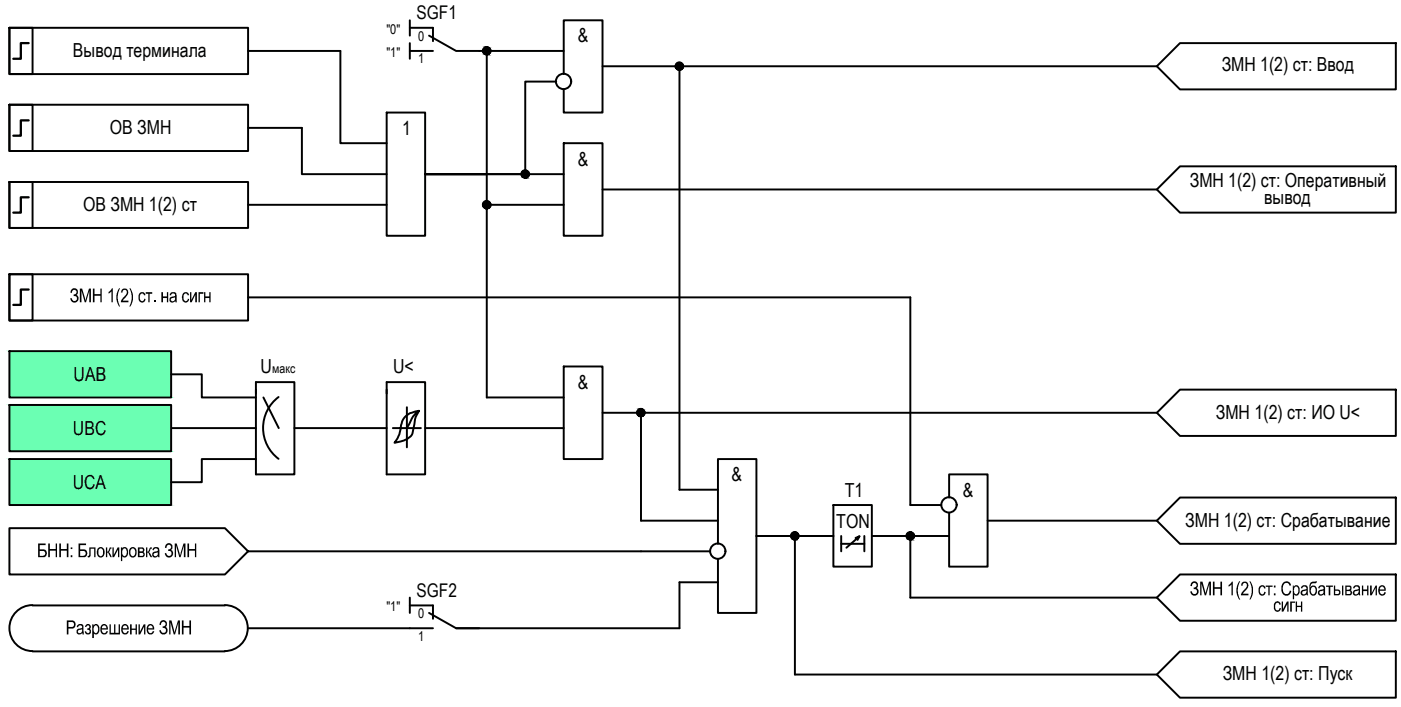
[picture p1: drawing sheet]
<svg xmlns="http://www.w3.org/2000/svg" width="182mm" height="92mm" viewBox="0 0 182 92" stroke-linecap="round" stroke-linejoin="round" font-family="sans-serif">
<g fill="none" stroke="#000" stroke-width=".25">
<path d="M1.2 3.6h3v6h-3zM1.2 3.6h31v6h-31zM1.2 13.6h3v6h-3zM1.2 13.6h31v6h-31zM32.2 6.6h12v12h6M32.2 16.6h7v6h11M50.2 14.6h5v16h-5zM53.2 3.6h3v1.7M53.2 6.6h3M53.2 2.6v2M53.2 5.6v2M55.7 4.6l3.5 2h14"/>
<path d="M63.2 6.6v45h10M72.2 10.6h-4v12h-13h18M73.2 9.6v-7h5v12h-5v-3M73.2 18.6h5v12h-5zM78.2 8.6h72M88.2 8.6v55h5M150.2 8.6l3-3h28v6h-28zM1.2 23.6h3v6h-3zM1.2 23.6h31v6h-31zM1.2 35.6h3v6h-3zM1.2 35.6h31v6h-31zM32.2 26.6h18"/>
<path d="M32.2 38.6h86v27h4M63.2 22.6h-8h8M63.2 26.6h10M78.2 24.6h72M150.2 24.6l3-3h28v6h-28zM33.2 50.6v11h5v-12h-5v1.5M34.2 51.6l2 4M36.2 51.6a5 5 0 0 0 0 8M38.2 55.6h12M50.2 50.6v11h5v-12h-5v1.5M52.8 55.6h1.8M52.8 52.9v5.2"/>
<path d="M54.4 53.4l-.1 .2a2.51 2.51 0 0 0-.5 1.5l-.1 .6a1.83 1.83 0 0 1-1.7 1.6l-.8 .2 .7-1.1 .1-.7a2.18 2.18 0 0 1 1.9-2.3h.5l-.8 .7-.8 1.5h-1.8M55.2 55.6h18M73.2 47.6h5v12h-5zM78.2 53.6h72M83.2 53.6v14h10M150.2 53.6l3-3h28v6h-28zM4.2 78.6a2.98 2.98 0 0 0-3 3 2.98 2.98 0 0 0 3 3M4.2 78.6h25M29.2 78.6a2.98 2.98 0 0 1 3 3 2.98 2.98 0 0 1-3 3M32.2 71.6l-3 3h-28v-6h28l3 3h60M53.2 78.6h3v1.8M53.2 77.6v2"/>
<path d="M55.7 79.6l3.5 2h3M93.2 70.6v-11h5v20h-5v-7M93.2 75.6h-5v6h-29M98.2 69.6h10M103.2 69.6v18h47M113.2 69.6h10M118.2 69.6v8h32M123.2 64.6v-3h5v12h-5v-7M128.2 67.6h22M150.2 67.6l3-3h28v6h-28zM150.2 77.6l3-3h28v6h-28zM4.2 84.6h25"/>
<path d="M32.2 81.6h24M150.2 87.6l3-3h28v6h-28z"/>
<circle cx="63.2" cy="6.6" r=".49"/>
<circle cx="73.2" cy="10.6" r=".99"/>
<circle cx="88.2" cy="8.6" r=".49"/>
<circle cx="63.2" cy="26.6" r=".49"/>
<circle cx="68.2" cy="22.6" r=".49"/>
<circle cx="83.2" cy="53.6" r=".49"/>
<circle cx="93.2" cy="71.6" r=".99"/>
<circle cx="103.2" cy="69.6" r=".49"/>
<circle cx="118.2" cy="69.6" r=".49"/>
<circle cx="123.2" cy="65.6" r=".99"/>
</g>
<g fill="#000" stroke="#000" stroke-width=".13">
<path d="M63.1 7.1h.2zM63.2 6.1h.1zM87.9 8.2h.6zM88.1 9.1h.2zM88.1 8.1h.2zM63.1 27.1h.2zM63.2 26.1h.1zM68.1 23.1h.2zM68.2 22.1h.1zM83.1 54.1h.2zM83.1 53.1h.2zM103.1 70.1h.2z"/>
<path d="M103.1 69.1h.1zM118.1 70.1h.2zM118.1 69.1h.2z"/>
<path d="M63.1 7.1h.2zM63.2 7.1h.1z"/>
<path d="M63.2 6.1l.1 .1zM63.2 6.1l.1 .1z"/>
<path d="M63.1 6.2h.3zM63 6.2h.4z"/>
<path d="M63 6.2h.4zM63 6.2h.4z"/>
<path d="M63 7.1h.4zM63 7.1h.3z"/>
<path d="M63 6.2h.5zM63 6.2h.5z"/>
<path d="M63 7.1h.4zM63 7.1h.4z"/>
<path d="M62.9 7h.6zM62.9 7h.6z"/>
<path d="M62.9 7h.6zM62.9 7l.5 .1z"/>
<path d="M62.9 6.2h.6zM62.9 6.2h.6z"/>
<path d="M62.9 6.2h.6zM62.9 6.2h.6z"/>
<path d="M62.9 6.2l.7 .1zM62.9 6.3h.7z"/>
<path d="M62.9 7h.6zM62.9 7h.6z"/>
<path d="M62.9 6.3h.7zM62.9 6.3h.7z"/>
<path d="M62.8 6.3l.8 .1zM62.8 6.3l.8 .1z"/>
<path d="M62.8 6.9l.8 .1zM62.8 6.9l.8 .1z"/>
<path d="M62.9 7h.7zM62.9 7h.6z"/>
<path d="M62.8 6.4h.9zM62.8 6.4h.9z"/>
<path d="M62.8 6.9h.8zM62.8 6.9h.8z"/>
<path d="M62.8 6.4h.9zM62.8 6.4h.9z"/>
<path d="M62.7 6.4l1 .1zM62.7 6.4l1 .1z"/>
<path d="M62.7 6.8h1zM62.7 6.8h1z"/>
<path d="M62.8 6.8h.9zM62.8 6.8l.8 .1z"/>
<path d="M62.7 6.5h1zM62.7 6.5h1z"/>
<path d="M62.7 6.5l1 .1zM62.7 6.5l1 .1z"/>
<path d="M62.7 6.6h1zM62.7 6.6h1z"/>
<path d="M62.7 6.6l1 .1zM62.7 6.6l1 .1z"/>
<path d="M62.7 6.7h1zM62.7 6.7h1z"/>
<path d="M62.7 6.7h1zM62.7 6.7h1z"/>
<path d="M62.7 6.7h1zM62.7 6.7l1 .1z"/>
<path d="M88.1 9.1h.2zM88.1 9.1h.2z"/>
<path d="M88.1 8.1h.2zM88.1 8.1h.2z"/>
<path d="M88.1 8.1h.3zM88 8.1h.4z"/>
<path d="M88 8.1l.4 .1zM88 8.1l.4 .1z"/>
<path d="M88 9.1h.4zM88 9.1h.3z"/>
<path d="M88 8.2h.5zM88 8.2h.5z"/>
<path d="M88 9.1h.4zM88 9.1h.4z"/>
<path d="M88 8.2h.5zM88 8.2h.5zM87.9 8.2h.6z"/>
<path d="M88 9h.5zM88 9l.4 .1z"/>
<path d="M87.9 8.2l.7 .1zM87.9 8.2l.7 .1z"/>
<path d="M87.9 9h.6zM87.9 9h.6z"/>
<path d="M87.9 9h.6zM87.9 9h.6z"/>
<path d="M87.8 8.3h.8zM87.8 8.3h.8z"/>
<path d="M87.8 8.9h.8zM87.8 8.9h.8z"/>
<path d="M87.8 8.9h.8zM87.8 8.9l.7 .1z"/>
<path d="M87.8 8.3l.8 .1zM87.8 8.3l.8 .1z"/>
<path d="M87.8 8.4h.8zM87.8 8.4h.8z"/>
<path d="M87.8 8.4h.9zM87.8 8.4h.9z"/>
<path d="M87.8 8.9h.8zM87.8 8.9h.8z"/>
<path d="M87.8 8.9h.8zM87.8 8.9h.8z"/>
<path d="M87.8 8.4l.9 .1zM87.8 8.4l.9 .1z"/>
<path d="M87.7 8.5h1zM87.7 8.5h1z"/>
<path d="M87.7 8.5l1 .1zM87.7 8.5l1 .1z"/>
<path d="M87.7 8.7l1 .1v-.1zM87.7 8.7l1 .1h-1z"/>
<path d="M87.7 8.8h1zM87.7 8.8h1z"/>
<path d="M87.8 8.8h.9zM87.8 8.8l.8 .1z"/>
<path d="M87.7 8.6h1zM87.7 8.6h1z"/>
<path d="M87.7 8.6h1zM87.7 8.6h1z"/>
<path d="M87.7 8.6h1zM87.7 8.6l1 .1z"/>
<path d="M63.1 27.1h.2zM63.2 27.1h.1z"/>
<path d="M63.2 26.1h.1zM63.1 26.1h.2z"/>
<path d="M63.1 26.1h.3zM63 26.1h.4z"/>
<path d="M63 26.1l.4 .1zM63 26.1l.4 .1z"/>
<path d="M63 27.1h.4zM63 27.1h.3z"/>
<path d="M63 26.2h.5zM62.9 26.2h.6z"/>
<path d="M63 27.1h.4zM63 27.1h.4z"/>
<path d="M62.9 26.2h.6zM62.9 26.2h.6z"/>
<path d="M62.9 27.1h.6zM62.9 27.1h.5z"/>
<path d="M62.9 26.2h.6zM62.9 26.2h.6z"/>
<path d="M62.9 27h.6zM62.9 27l.6 .1z"/>
<path d="M62.9 26.2l.7 .1zM62.9 26.3h.7z"/>
<path d="M62.9 27h.6zM62.9 27h.6z"/>
<path d="M62.9 26.3h.7zM62.9 26.3h.7z"/>
<path d="M62.8 26.3h.8zM62.8 26.3h.8z"/>
<path d="M62.8 26.9l.8 .1zM62.8 26.9l.8 .1z"/>
<path d="M62.9 27h.7zM62.9 27h.6z"/>
<path d="M62.8 26.3l.9 .1zM62.8 26.3l.9 .1z"/>
<path d="M62.8 26.9h.8zM62.8 26.9h.8z"/>
<path d="M62.8 26.4h.9zM62.8 26.4h.9z"/>
<path d="M62.7 26.4l1 .1zM62.7 26.4l1 .1z"/>
<path d="M62.7 26.8l1 .1zM62.7 26.8l1 .1z"/>
<path d="M62.8 26.9h.9zM62.8 26.9h.8z"/>
<path d="M62.7 26.5h1zM62.7 26.5h1z"/>
<path d="M62.7 26.5l1 .1zM62.7 26.5l1 .1z"/>
<path d="M62.7 26.6h1zM62.7 26.6h1z"/>
<path d="M62.7 26.6h1zM62.7 26.6h1z"/>
<path d="M62.7 26.6l1 .1v-.1zM62.7 26.6l1 .1h-1z"/>
<path d="M62.7 26.7l1 .1zM62.7 26.7l1 .1z"/>
<path d="M62.7 26.8h1zM62.7 26.8h1z"/>
<path d="M68.1 23.1h.2zM68.2 23.1h.1z"/>
<path d="M68.2 22.1h.1zM68.1 22.1h.2z"/>
<path d="M68.1 22.1l.3 .1zM68.1 22.1l.3 .1z"/>
<path d="M68.1 22.2h.3zM68 22.2h.4z"/>
<path d="M68.1 23.1h.3zM68.1 23.1h.2z"/>
<path d="M68 22.2h.4zM67.9 22.2h.5z"/>
<path d="M68 23.1h.4zM68 23.1h.4z"/>
<path d="M67.9 23h.5zM67.9 23h.6z"/>
<path d="M67.9 23h.5zM67.9 23l.5 .1z"/>
<path d="M67.9 22.2h.6zM67.9 22.2h.6z"/>
<path d="M67.9 22.2h.6zM67.9 22.2h.6z"/>
<path d="M67.9 22.2l.7 .1zM67.9 22.2l.7 .1z"/>
<path d="M67.9 23h.6zM67.9 23h.6z"/>
<path d="M67.9 22.3h.7zM67.9 22.3h.7z"/>
<path d="M67.9 23h.7zM67.9 23h.6z"/>
<path d="M67.8 22.3l.8 .1zM67.8 22.3l.8 .1z"/>
<path d="M67.8 22.4h.9zM67.8 22.4h.9z"/>
<path d="M67.8 22.9h.8zM67.8 22.9h.8z"/>
<path d="M67.8 22.9h.8zM67.8 22.9l.8 .1z"/>
<path d="M67.8 22.4h.9zM67.8 22.4h.9h-1z"/>
<path d="M67.7 22.4l1 .1zM67.7 22.4l1 .1z"/>
<path d="M67.7 22.8h1zM67.7 22.8h1z"/>
<path d="M67.8 22.8h.9zM67.8 22.8l.8 .1z"/>
<path d="M67.7 22.5h1zM67.7 22.5h1z"/>
<path d="M67.7 22.5l1 .1zM67.7 22.5l1 .1z"/>
<path d="M67.7 22.6h1zM67.7 22.6h1z"/>
<path d="M67.7 22.6l1 .1zM67.7 22.6l1 .1z"/>
<path d="M67.7 22.7h1zM67.7 22.7h1z"/>
<path d="M67.7 22.7h1zM67.7 22.7h1z"/>
<path d="M67.7 22.7h1zM67.7 22.7l1 .1z"/>
<path d="M83.1 54.1h.2zM83.1 54.1h.2z"/>
<path d="M83.1 53.1h.2zM83.1 53.1h.2z"/>
<path d="M83.1 53.1h.2zM83.1 53.1h.2z"/>
<path d="M83.1 53.1h.3zM83 53.1h.4z"/>
<path d="M83.1 54.1h.2zM83.1 54.1h.2z"/>
<path d="M83 53.1l.4 .1zM83 53.1l.4 .1z"/>
<path d="M83 53.2h.5zM82.9 53.2h.6z"/>
<path d="M83 54l.4 .1zM83 54l.4 .1z"/>
<path d="M83 54.1h.4zM83 54.1h.3z"/>
<path d="M82.9 53.2h.6zM82.9 53.2h.6z"/>
<path d="M82.9 53.2l.7 .1zM82.9 53.2l.7 .1z"/>
<path d="M82.9 54h.6zM82.9 54h.6z"/>
<path d="M82.9 54h.6zM82.9 54h.5z"/>
<path d="M82.8 53.3h.8zM82.8 53.3h.8z"/>
<path d="M82.8 53.9h.8zM82.8 53.9l.7 .1z"/>
<path d="M82.8 53.3l.8 .1zM82.8 53.3l.8 .1z"/>
<path d="M82.8 53.9h.8zM82.8 53.9h.8z"/>
<path d="M82.8 53.4h.8zM82.8 53.4h.8z"/>
<path d="M82.8 53.4h.9zM82.8 53.4h.9z"/>
<path d="M82.8 53.8l.8 .1zM82.8 53.8l.8 .1z"/>
<path d="M82.8 53.9h.8zM82.8 53.9h.8z"/>
<path d="M82.8 53.4l.9 .1zM82.8 53.4l.9 .1z"/>
<path d="M82.7 53.5h1zM82.7 53.5h1z"/>
<path d="M82.7 53.5l1 .1zM82.7 53.5l1 .1z"/>
<path d="M82.7 53.6h1zM82.7 53.6h1z"/>
<path d="M82.7 53.6l1 .1zM82.7 53.6l1 .1z"/>
<path d="M82.7 53.7h1zM82.7 53.7h1z"/>
<path d="M82.7 53.7l1 .1zM82.7 53.7l1 .1z"/>
<path d="M82.8 53.8h.9zM82.8 53.8h.8z"/>
<path d="M82.7 53.6h1zM82.7 53.6h1z"/>
<path d="M103.1 70.1h.1zM103.1 70.1h.1z"/>
<path d="M103.1 69.1h.2zM103.1 69.1h.2z"/>
<path d="M103.1 69.1h.3zM103 69.1h.4z"/>
<path d="M103 69.1h.4zM103 69.1h.4z"/>
<path d="M103 70.1h.4zM103 70.1h.3z"/>
<path d="M103 69.1l.5 .1zM103 69.1l.5 .1z"/>
<path d="M103 70.1h.4zM103 70.1h.4z"/>
<path d="M102.9 69.2h.6zM102.9 69.2h.6z"/>
<path d="M102.9 70h.6zM102.9 70l.5 .1z"/>
<path d="M102.9 69.2h.6zM102.9 69.2h.6z"/>
<path d="M102.9 70h.6zM102.9 70h.6z"/>
<path d="M102.9 69.2l.7 .1zM102.9 69.2l.7 .1z"/>
<path d="M102.9 70h.6zM102.9 70h.6z"/>
<path d="M102.9 69.3h.7zM102.9 69.3h.7z"/>
<path d="M102.8 69.3l.8 .1zM102.8 69.3l.8 .1z"/>
<path d="M102.8 69.9h.8zM102.8 69.9h.8z"/>
<path d="M102.9 69.9h.7zM102.9 69.9l.6 .1z"/>
<path d="M102.8 69.4h.9zM102.8 69.4h.9z"/>
<path d="M102.8 69.9h.8zM102.8 69.9h.8z"/>
<path d="M102.8 69.4h.9zM102.8 69.4h.9z"/>
<path d="M102.7 69.4l1 .1zM102.7 69.4l1 .1z"/>
<path d="M102.7 69.5h1zM102.7 69.5h1z"/>
<path d="M102.7 69.7l1 .1zM102.7 69.7l1 .1z"/>
<path d="M102.7 69.8h1zM102.7 69.8h1z"/>
<path d="M102.8 69.8h.9zM102.8 69.8l.8 .1z"/>
<path d="M102.7 69.5l1 .1zM102.7 69.5l1 .1z"/>
<path d="M102.7 69.6h1zM102.7 69.6h1z"/>
<path d="M102.7 69.6l1 .1zM102.7 69.6l1 .1z"/>
<path d="M102.7 69.7h1zM102.7 69.7h1z"/>
<path d="M102.7 69.7h1zM102.7 69.7h1z"/>
<path d="M118.1 70.1h.2zM118.1 70.1h.2z"/>
<path d="M118.1 69.1h.2zM118.1 69.1h.2z"/>
<path d="M118.1 69.1h.3zM118.1 69.1h.3z"/>
<path d="M118.1 69.1h.3zM118 69.1h.4z"/>
<path d="M118.1 70.1h.3zM118.1 70.1h.2z"/>
<path d="M118 69.1l.4 .1zM118 69.1l.4 .1z"/>
<path d="M118 70.1h.4zM118 70.1h.4z"/>
<path d="M118 69.2h.5zM117.9 69.2h.6z"/>
<path d="M118 70h.4zM118 70l.4 .1z"/>
<path d="M117.9 69.2h.6zM117.9 69.2h.6z"/>
<path d="M117.9 70h.6zM117.9 70h.5z"/>
<path d="M117.9 69.2l.7 .1zM117.9 69.2l.7 .1z"/>
<path d="M117.9 70h.6zM117.9 70h.6z"/>
<path d="M117.9 69.3h.7zM117.9 69.3h.7z"/>
<path d="M117.9 69.9h.7zM117.9 69.9l.6 .1z"/>
<path d="M117.8 69.3l.8 .1zM117.8 69.3l.8 .1z"/>
<path d="M117.8 69.4h.9zM117.8 69.4h.9z"/>
<path d="M117.8 69.9h.8zM117.8 69.9h.8z"/>
<path d="M117.8 69.9h.8zM117.8 69.9h.8z"/>
<path d="M117.8 69.4h.9zM117.8 69.4h.9z"/>
<path d="M117.8 69.4l.9 .1zM117.8 69.4l.9 .1z"/>
<path d="M117.8 69.8h.9zM117.8 69.8h.9z"/>
<path d="M117.8 69.8h.9zM117.8 69.8l.8 .1z"/>
<path d="M117.7 69.5h1zM117.7 69.5h1z"/>
<path d="M117.7 69.5l1 .1zM117.7 69.5l1 .1z"/>
<path d="M117.7 69.6h1zM117.7 69.6h1z"/>
<path d="M117.7 69.6l1 .1zM117.7 69.6l1 .1z"/>
<path d="M117.7 69.7h1zM117.7 69.7h1z"/>
<path d="M117.7 69.7h1zM117.7 69.7h1z"/>
<path d="M117.7 69.7h1zM117.7 69.7l1 .1z"/>
</g>
<path d="M3.7 5.6h-1v2h-1M3.7 15.6h-1v2h-1M3.7 25.6h-1v2h-1M3.7 37.6h-1v2h-1" fill="none" stroke="#000" stroke-width=".3"/>
<g fill="#000">
<path d="M12.1 37.5h.2v.7h.7v-.7h.2v1.8h-.2v-.9h-.7v.9h-.2zM14.5 37.4h.1v1.9h-.1v-1.4l-.4 .2v-.2l.3-.3zM15.4 37.4l.2 .1-.3 .6v.7l.3 1h-.2l-.3-.9v-.8zM15.8 37.6a.48 .48 0 0 1 .7-.1 .48 .48 0 0 1 .1 .7l-.7 .8h.8v.3h-1v-.3l.6-.7a.34 .34 0 0 0 .2-.4 .34 .34 0 0 0-.5-.2l-.1 .1v.2h-.2zM16.8 37.4l.2 .1 .3 .7v.8l-.4 .8h-.1l.3-.7v-.8zM18.1 38.1a.42 .42 0 0 1 .5-.1 .42 .42 0 0 1 .3 .3l-.2 .1a.29 .29 0 0 0-.4-.2 .29 .29 0 0 0-.1 .3v.1a.34 .34 0 0 0 .1 .4 .34 .34 0 0 0 .4 0v-.2h.2l-.1 .2a.46 .46 0 0 1-.6 .2 .46 .46 0 0 1-.2-.5zM18.9 37.9h.9v.3h-.4v1.1h-.1v-1.1h-.4zM20 39h.2v.3h-.2zM20.9 37.9h.3v.6h.5v-.6h.1v1.4h-.1v-.6h-.5v.6h-.3zM23.7 38.1a.44 .44 0 0 1 .5-.2 .44 .44 0 0 1 .3 .4l-.1 .1a.31 .31 0 0 0-.4-.2 .31 .31 0 0 0-.2 .4 .31 .31 0 0 0 .1 .4 .31 .31 0 0 0 .4 0l.1-.2 .1 .1a.45 .45 0 0 1-.5 .4 .45 .45 0 0 1-.3-.6l-.1-.2zM24.7 37.9h.1v1.1l.6-1.1h.2v1.4h-.2v-1l-.5 1h-.2zM25.8 37.9h.6v.3h-.5v1.1h-.1z"/>
<path d="M26.5 37.9h.2v.6h.5v-.6h.1v1.4h-.1v-.6h-.5v.6h-.2zM7.7 70.6h.2v.7h.8v-.7h.2v1.8h-.2v-.9h-.8v.9h-.2zM11.6 71.1h.8v1.3h-.2v-1.1h-.4v.6a.32 .32 0 0 1-.1 .4 .32 .32 0 0 1-.3 .1v-.2h.1l.1-.1zM13.8 71.1h.1v.5h.2l.2-.5h.2v.2h-.2l-.1 .3-.1 .1 .2 .1 .2 .6h-.2l-.3-.6h-.1v.6h-.1zM14.6 71.1h.2v1l.5-1h.2v1.3h-.2v-1l-.5 1h-.2zM19 71.1h.1v.5l.2-.1a.36 .36 0 0 1 .4-.4v.2h-.1l-.2 .3-.1 .1 .2 .2 .3 .5h-.2l-.4-.6h-.1v.6h-.1zM21.5 70.8a.49 .49 0 0 1 .8-.1 .49 .49 0 0 1-.1 .7 .53 .53 0 0 1 0 .9 .53 .53 0 0 1-.8-.4l.2-.1a.34 .34 0 0 0 .2 .4 .34 .34 0 0 0 .5-.2 .34 .34 0 0 0-.2-.4h-.3l.1-.3a.28 .28 0 0 0 .3-.4 .28 .28 0 0 0-.5 0l-.1 .3-.2-.1zM22.7 70.6h.2l.5 1.5 .4-1.5h.3v1.8h-.2v-1.5l-.5 1.5h-.1l-.4-1.6v1.6h-.2zM24.3 70.6h.2v.7h.8v-.7h.2v1.8h-.2v-.9h-.8v.9h-.2zM157.5 75.5h.2v.8h.7v-.8h.3v1.8h-.3v-.8h-.7v.8h-.2zM159.5 76l.4-.5h.2v1.8h-.2v-1.4l-.3 .3h-.1zM160.9 75.5h.1l-.2 .5-.1 .8 .1 .5 .2 .6h-.1l-.4-.9 .1-.8z"/>
<path d="M161.3 75.6a.5 .5 0 0 1 .7 .1 .5 .5 0 0 1 0 .7l-.6 .7h.7v.2h-1l.1-.3 .5-.6a.39 .39 0 0 0 .2-.4 .39 .39 0 0 0-.4-.3l-.2 .2v.2l-.2-.1zM162.2 75.5h.2l.3 .8v.8l-.4 .8-.1-.1 .3-.6v-.9zM163.5 76.1l.2-.1a.4 .4 0 0 1 .6 .4h-.2a.26 .26 0 0 0-.3-.2 .26 .26 0 0 0-.2 .3v.2a.33 .33 0 0 0 .1 .4 .33 .33 0 0 0 .4 0l.1-.3 .1 .1a.48 .48 0 0 1-.5 .5 .48 .48 0 0 1-.4-.7v-.3zM164.3 76h.9v.2h-.4v1.1h-.1v-1.1h-.4zM165.4 78.3a.46 .46 0 0 1 .5-.2 .46 .46 0 0 1 .4 .4h-.2a.29 .29 0 0 0-.3-.2 .29 .29 0 0 0-.2 .4v.1a.3 .3 0 0 0 .1 .4 .3 .3 0 0 0 .4-.1v-.1h.2a.49 .49 0 0 1-.6 .4 .49 .49 0 0 1-.3-.6zM166.4 78.1h.2v1l.5-1h.2v1.3h-.2v-.9l-.5 .9h-.2zM166.6 75.7l.3-.2h.4l.2 .2 .1 .3-.2 .1a.43 .43 0 0 0-.5-.4 .43 .43 0 0 0-.3 .6l-.1 .3 .1 .2a.43 .43 0 0 0 .5 .3 .43 .43 0 0 0 .4-.4l.1 .1v.1l-.2 .3a.65 .65 0 0 1-.7 0 .65 .65 0 0 1-.3-.6v-.5zM167.5 78.1h.6v.2h-.4v1.1h-.2zM168.2 78.1h.2v.6h.5v-.6h.2v1.3h-.2v-.6h-.5v.6h-.2zM172.2 76h.9v.2h-.4v1.1h-.2v-1.1h-.3zM176.8 76h.2v.6h.5v-.6h.2v1.3h-.2v-.5h-.5v.5h-.2zM177.9 76h.2v1l.5-1h.2v1.3h-.2v-1l-.5 1h-.2z"/>
<path d="M14.2 81.1h.2v1.1h.4v-1.1h.2v1.1h.4v-1.1h.2v1.3h-1.4zM16.9 81.1h.2v.5h.5v-.5h.2v1.3h-.2v-.6h-.5v.6h-.2zM18 81.1h.2v1l.5-1h.2v1.3h-.2v-1l-.5 1h-.2zM20.8 80.7h.1a.48 .48 0 0 1 .7 0 .48 .48 0 0 1-.1 .7 .54 .54 0 0 1 0 .9 .54 .54 0 0 1-.8-.4l.2-.1a.34 .34 0 0 0 .4 .4 .34 .34 0 0 0 .2-.6l-.4-.1v-.2a.29 .29 0 0 0 .4-.2 .29 .29 0 0 0-.3-.3 .29 .29 0 0 0-.3 .3h-.2zM22 80.6h.3l.3 1.5 .5-1.5h.3v1.8h-.2v-1.5l-.5 1.5h-.1l-.5-1.6v1.6h-.1zM23.6 80.6h.2v.7h.8v-.7h.2v1.8h-.2v-.9h-.8v.9h-.2z"/>
<path d="M22.1 38.1a.45 .45 0 0 1 .8 .1l.1 1.1h-.2l-.1-.2a.39 .39 0 0 1-.5 .2 .39 .39 0 0 1-.1-.6v-.1l.3-.1a.22 .22 0 0 0 .3-.2 .22 .22 0 0 0-.3-.2l-.2 .1v.2l-.2-.1zM22.3 38.7a.25 .25 0 0 0 .1 .4 .25 .25 0 0 0 .3-.2v-.3z"/>
<path d="M9.2 71.1h.2v.2h-.2zM9.2 72.1h.2v.3h-.2z"/>
<path d="M12.7 71.3a.51 .51 0 0 1 .6-.2 .51 .51 0 0 1 .3 .6v.2a.51 .51 0 0 1-.6 .5 .51 .51 0 0 1-.4-.6zM12.9 71.3l-.1 .3a.39 .39 0 0 0 0 .5 .39 .39 0 0 0 .5 0l.1-.3a.42 .42 0 0 0-.4-.6z"/>
<path d="M15.7 71.1h.2v.2a.42 .42 0 0 1 .5-.2 .42 .42 0 0 1 .2 .5l-.1 .5a.41 .41 0 0 1-.6 .1v.7h-.2zM16.1 71.2l-.2 .2v.3a.34 .34 0 0 0 .4 .5l.1-.2 .1-.3a.43 .43 0 0 0-.4-.5z"/>
<path d="M16.9 71.2l.2-.1a.56 .56 0 0 1 .5 .2 .56 .56 0 0 1 .1 .6 .5 .5 0 0 1-.5 .5 .5 .5 0 0 1-.4-.7v-.3zM17.1 71.3l-.2 .2v.3a.31 .31 0 0 0 .2 .4 .31 .31 0 0 0 .4-.3l.1-.1a.38 .38 0 0 0-.1-.4 .38 .38 0 0 0-.4-.1z"/>
<path d="M17.9 71.1h.4a.36 .36 0 0 1 .4 .2 .36 .36 0 0 1-.1 .4 .34 .34 0 0 1 .2 .4 .34 .34 0 0 1-.4 .3h-.5zM18.1 71.3v.3h.2a.18 .18 0 0 0 .2-.2 .18 .18 0 0 0-.2-.1zM18.1 71.8v.4h.2a.21 .21 0 0 0 .3-.2 .21 .21 0 0 0-.3-.2z"/>
<path d="M19.8 71.2a.48 .48 0 0 1 .6-.1 .48 .48 0 0 1 .3 .4v.9h-.2v-.2a.41 .41 0 0 1-.6 .2 .41 .41 0 0 1-.1-.6l.3-.2a.32 .32 0 0 0 .4-.3 .28 .28 0 0 0-.3-.1 .28 .28 0 0 0-.2 .3l-.2-.1zM20 71.9a.26 .26 0 0 0 .2 .3 .26 .26 0 0 0 .3-.3v-.2z"/>
<path d="M165.4 76h.2v.3h-.2zM165.4 77.1h.2v.2h-.2z"/>
<path d="M167.8 76h.2v.2a.46 .46 0 0 1 .6-.1 .46 .46 0 0 1 .1 .6v.1a.45 .45 0 0 1-.2 .5 .45 .45 0 0 1-.5-.1v.6h-.2zM168.2 76.2l-.2 .2v.4a.29 .29 0 0 0 .3 .3 .29 .29 0 0 0 .3-.3 .45 .45 0 0 0-.4-.6z"/>
<path d="M169 76.1l.2-.1a.42 .42 0 0 1 .6 .5v.8h-.1l-.1-.1a.4 .4 0 0 1-.7-.1 .4 .4 0 0 1 .4-.5 .22 .22 0 0 0 .3-.3 .22 .22 0 0 0-.4-.1l-.1 .1v.1h-.2zM169.1 76.8a.26 .26 0 0 0 .2 .4 .26 .26 0 0 0 .3-.3v-.2z"/>
<path d="M170.1 75.7a.52 .52 0 0 1 .7-.2h.2a.42 .42 0 0 1-.6 .2 .39 .39 0 0 0-.2 .6 .46 .46 0 0 1 .6-.2 .46 .46 0 0 1 .2 .6l-.1 .3a.49 .49 0 0 1-.6 .3 .49 .49 0 0 1-.3-.6v-.7zM170.4 76.2l-.2 .2v.4a.32 .32 0 0 0 .2 .3 .32 .32 0 0 0 .4-.1v-.2a.41 .41 0 0 0-.4-.6z"/>
<path d="M171.3 76.1a.46 .46 0 0 1 .5-.1 .46 .46 0 0 1 .2 .5l.1 .8h-.2v-.1a.41 .41 0 0 1-.6 .1 .41 .41 0 0 1-.1-.6l.2-.1a.32 .32 0 0 0 .4-.3 .29 .29 0 0 0-.3-.1 .29 .29 0 0 0-.2 .2h-.2zM171.4 76.8a.25 .25 0 0 0 0 .4 .25 .25 0 0 0 .4-.1v-.4z"/>
<path d="M173.2 76h.1v.6h.3a.39 .39 0 0 1 .4 .3 .39 .39 0 0 1-.4 .4h-.4zM173.3 76.7v.4h.2a.23 .23 0 0 0 .4-.1 .23 .23 0 0 0-.3-.3zM174.2 76h.2v1.3h-.2z"/>
<path d="M174.7 76h.4a.33 .33 0 0 1 .4 .2 .33 .33 0 0 1-.2 .4 .36 .36 0 0 1 .2 .5 .36 .36 0 0 1-.4 .2h-.4zM174.8 76.2v.4h.2a.2 .2 0 0 0 .3-.2 .2 .2 0 0 0-.3-.2zM174.8 76.8v.3h.3a.2 .2 0 0 0 .2-.2 .2 .2 0 0 0-.3-.1z"/>
<path d="M175.8 76.1l.2-.1a.42 .42 0 0 1 .6 .5v.8h-.2v-.1a.4 .4 0 0 1-.7-.1 .4 .4 0 0 1 .4-.5 .2 .2 0 0 0 .3-.2 .2 .2 0 0 0-.3-.2h-.2l-.1 .2h-.1zM175.9 76.8a.26 .26 0 0 0 .2 .4 .26 .26 0 0 0 .3-.3v-.2z"/>
<path d="M179.1 76.1a.5 .5 0 0 1 .6 0 .5 .5 0 0 1 .2 .5v.1h-.8a.32 .32 0 0 0 .2 .5 .32 .32 0 0 0 .4-.3h.2a.5 .5 0 0 1-.6 .4 .5 .5 0 0 1-.4-.6zM179.3 76.2l-.2 .4h.6a.32 .32 0 0 0-.1-.4 .32 .32 0 0 0-.3 0z"/>
<path d="M12 81.1h.1v.1a.42 .42 0 0 1 .6-.1 .42 .42 0 0 1 .2 .5v.3a.44 .44 0 0 1-.2 .4 .44 .44 0 0 1-.5 0v.6h-.2zM12.3 81.2l-.2 .5a.4 .4 0 0 0 .4 .5 .57 .57 0 0 0-.1-1z"/>
<path d="M13.1 81.2a.52 .52 0 0 1 .7-.1 .52 .52 0 0 1 .2 .7h-.8a.32 .32 0 0 0 .2 .4 .32 .32 0 0 0 .4-.1v-.1h.2v.1a.49 .49 0 0 1-.6 .3 .49 .49 0 0 1-.4-.6zM13.4 81.2l-.2 .4h.6a.33 .33 0 0 0-.4-.4z"/>
<path d="M15.8 81.2a.52 .52 0 0 1 .7-.1 .52 .52 0 0 1 .2 .7h-.8a.36 .36 0 0 0 .6 .3v-.1h.2v.1a.49 .49 0 0 1-.6 .3 .49 .49 0 0 1-.4-.6zM16 81.3v.3h.5a.33 .33 0 0 0-.4-.4z"/>
<path d="M19.1 81.2a.52 .52 0 0 1 .7-.1 .52 .52 0 0 1 .2 .7h-.8a.32 .32 0 0 0 .2 .4 .32 .32 0 0 0 .4-.1v-.1h.2v.1a.49 .49 0 0 1-.6 .3 .49 .49 0 0 1-.4-.6zM19.3 81.3l-.1 .3h.6a.33 .33 0 0 0-.4-.4z"/>
</g>
<!-- layer: 0 -->
<path d="M1.2 45.6h21v6h-21zM1.2 52.6h21v6h-21zM1.2 59.6h21v6h-21zM22.2 48.6h4v3h7M22.2 55.6h11M33.2 59.6h-7v3h-4M108.2 65.6h5v8h-5zM109.2 69.6v2M109.2 70.6h3M111.1 69.9l.5-.2-1.7 1.4M111.6 69.7l-.3 .4M112.2 69.6v2" fill="none" stroke="#000" stroke-width=".25"/>
<g fill="#6bffb3" stroke="#6bffb3" stroke-width=".13">
<path d="M1.2 45.6l21 6v-6zM1.2 45.6l21 6h-21z"/>
<path d="M1.2 52.6l21 6v-6zM1.2 52.6l21 6h-21z"/>
<path d="M1.2 59.6l21 6v-6zM1.2 59.6l21 6h-21z"/>
</g>
<g font-size="2.5">
<text x="75" y="5.5">&amp;</text>
<text x="9.5" y="7.4">Вывод терминала</text>
<text x="158.6" y="9.3">ЗМН 1(2) ст: Ввод</text>
<text x="14.3" y="17.4">ОВ ЗМН</text>
<text x="52.2" y="17.5">1</text>
<text x="75" y="21.5">&amp;</text>
<text x="10.8" y="27.4">ОВ ЗМН 1(2) ст</text>
<text x="154.5" y="24.3">ЗМН 1(2) ст: Оперативный</text>
<text x="164.1" y="26.4">вывод</text>
<text x="9.1" y="39.3">ЗМН</text>
<text x="9.6" y="49.5">UAB</text>
<text x="33.8" y="48.4">U</text>
<text x="51" y="48.4">U&lt;</text>
<text x="75" y="50.5">&amp;</text>
<text x="9.5" y="56.5">UBC</text>
<text x="157.9" y="54.4">ЗМН 1(2) ст: ИО U&lt;</text>
<text x="9.4" y="63.5">UCA</text>
<text x="95" y="62.5">&amp;</text>
<text x="109.7" y="64.5">T1</text>
<text x="125" y="64.5">&amp;</text>
<text x="108.6" y="68.5">TON</text>
<text x="153.9" y="68.4">ЗМН 1(2) ст: Срабатывание</text>
<text x="4.8" y="72.4">БНН</text>
<text x="10.4" y="72.4">а</text>
<text x="154.5" y="77.3">ЗМН</text>
<text x="9.2" y="82.4">ЗМН</text>
<text x="158.7" y="88.4">ЗМН 1(2) ст: Пуск</text>
</g>
<g font-size="2.4">
<text x="54.1" y="2.5">SGF1</text>
<text x="54.1" y="77.5">SGF2</text>
</g>
<g font-size="1.7">
<text x="50.2" y="4.4">&quot;0&quot;</text>
<text x="54.3" y="5.3">0</text>
<text x="50.2" y="7.4">&quot;1&quot;</text>
<text x="54.3" y="8.2">1</text>
<text x="35.3" y="48.4">макс</text>
<text x="50.2" y="79.3">&quot;1&quot;</text>
<text x="54.3" y="80.2">0</text>
<text x="54.3" y="83.2">1</text>
</g>
</svg>
